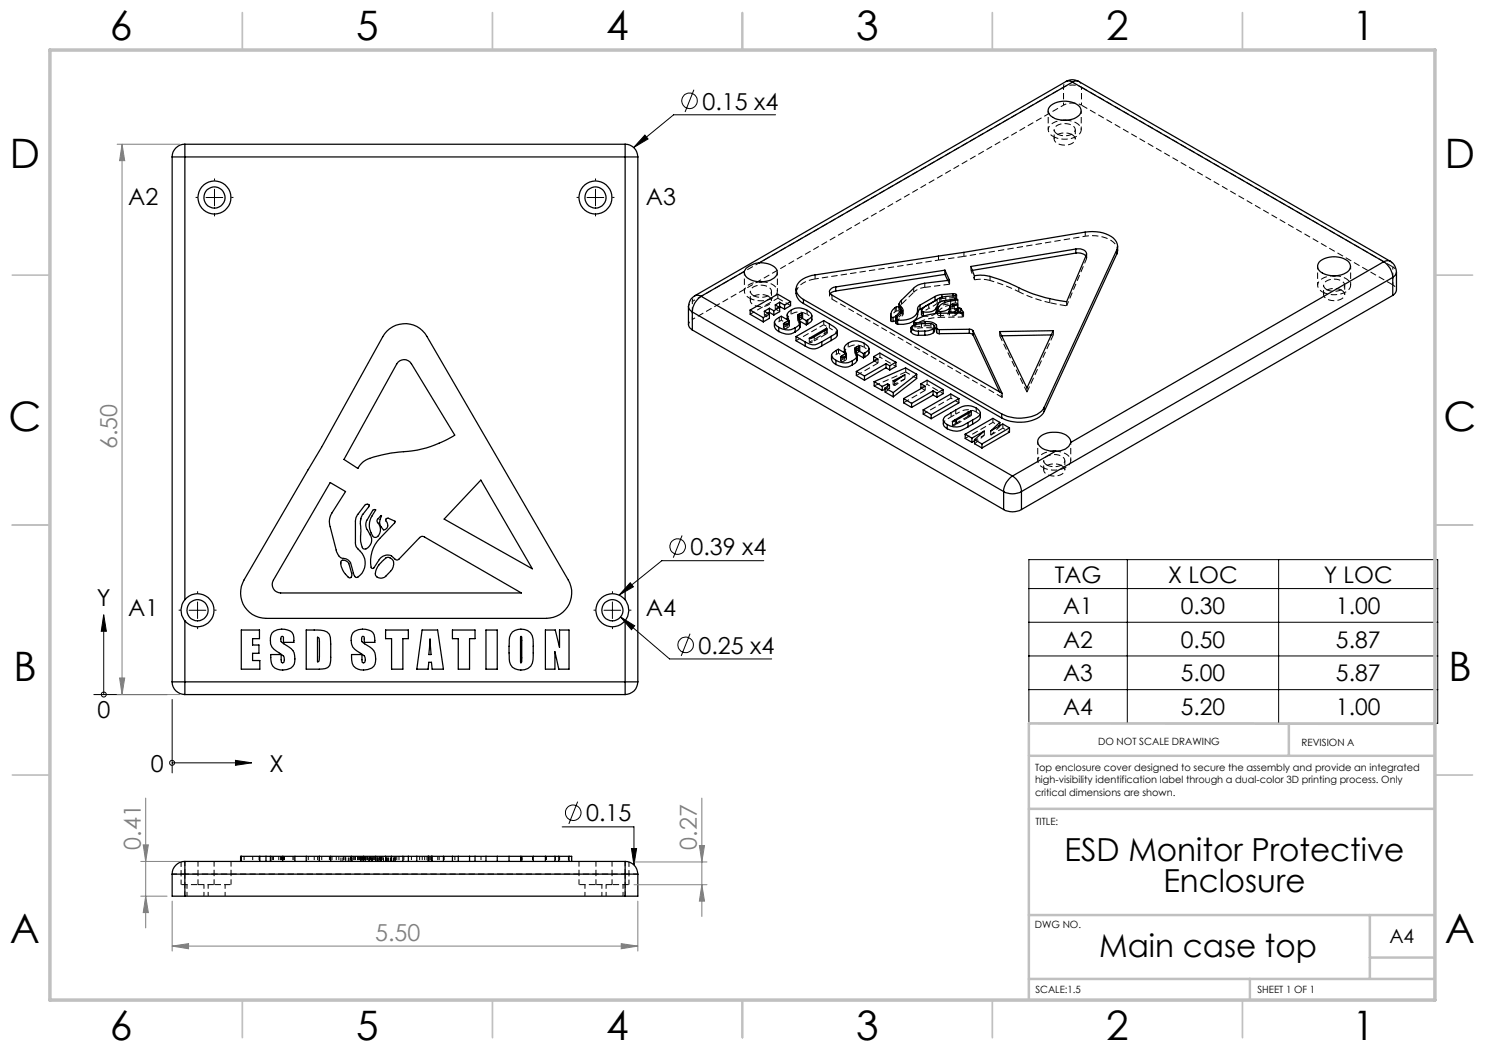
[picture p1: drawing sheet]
<svg xmlns="http://www.w3.org/2000/svg" width="297mm" height="210mm" viewBox="0 0 297 210" stroke-linecap="round" stroke-linejoin="round" font-family="sans-serif">
<g fill="none" stroke="#000" stroke-width=".2" stroke-dasharray="1.3 .6" stroke-dashoffset=".5" stroke-linecap="butt">
<path d="M187.7 52l-24.7 3.8M190.6 59.5l-2.2 .2M223.5 50.1a2.94 2.94 0 0 0-2.3-2.5l-2-.4h-2.1M155.1 61.8l.9 .5M161.9 68.5h.2l.7-.3M165.3 66.5l-3.4 2M165.9 65.6l.4 .3a1.63 1.63 0 0 1 1.1 1.1M177 78.4l.9-.6M179.8 62.2a.58 .58 0 0 1 .4 .8M188.1 63.1a.47 .47 0 0 1-.6-.5M188.2 60.3l1-.2M191.1 60.6l-2.1 .3"/>
<path d="M191.5 61.7h-.9M188.7 84.8a1.59 1.59 0 0 1 1.1-1.2l.4-.2M190.2 83.4l1-.6M196.9 87l-2 1.1M48.8 171.2v1.1M50.5 171.2v1.1M51.8 171.2v1.1M51.9 171.2v1.1M54.5 171.2v1.1M54.7 171.2v1.1M55.8 171.2v1.1M56.2 171.2v1.1"/>
<path d="M56.3 171.2v1.1M56.4 171.2v1.1M56.5 171.2v1.1M56.7 171.2v1.1M56.8 171.2v1.1M56.9 171.2v1.1M58.6 171.2v1.1M58.8 171.2v1.1M61.7 171.2v1.1M62.8 171.2v1.1M63.5 171.2v1.1M63.9 171.2v1.1"/>
<path d="M63.9 172.3v-1.1M64.3 171.2v1.1M65.9 171.2v1.1M66 171.2v1.1M66.4 171.2v1.1M67.3 171.2v1.1M67.8 171.2v1.1M68.2 172.3v-1.1M68.6 172.3v-1.1M68.7 171.2v1.1M68.8 171.2v1.1M69.1 171.2v1.1"/>
<path d="M69.1 172.3v-1.1M69.7 172.3v-1.1M69.8 172.3v-1.1M70.1 171.2v1.1M70.3 172.3v-1.1M70.4 172.3v-1.1M70.7 171.2v1.1M70.9 171.2v1.1M71.1 171.2v1.1M71.6 171.2v1.1M71.9 171.2v1.1M72.1 171.2v1.1"/>
<path d="M72.1 172.3v-1.1M72.2 172.3v-1.1M72.3 171.2v1.1M72.4 171.2v1.1M72.5 171.2v1.1M72.6 171.2v1.1M72.6 172.3v-1.1M72.7 171.2v1.1M72.9 171.2v1.1M73.1 171.2v1.1M73.1 172.3v-1.1M73.2 171.2v1.1"/>
<path d="M73.4 171.2v1.1M73.5 171.2v1.1M73.8 172.3v-1.1M73.9 172.3v-1.1M73.9 171.2v1.1M74.1 171.2v1.1M74.2 171.2v1.1M74.3 172.3v-1.1M74.4 172.3v-1.1M74.5 172.3v-1.1M74.6 171.2v1.1M74.8 171.2v1.1"/>
<path d="M75 171.2v1.1M75.1 171.2v1.1M75.1 172.3v-1.1M75.2 172.3v-1.1M75.4 171.2v1.1M75.4 172.3v-1.1M75.6 172.3v-1.1M75.8 172.3v-1.1M75.9 171.2v1.1M76 171.2v1.1M76.1 171.2v1.1M76.1 172.3v-1.1"/>
<path d="M76.2 172.3v-1.1M76.3 171.2v1.1M76.3 172.3v-1.1M76.6 171.2v1.1M76.7 172.3v-1.1M77.2 171.2v1.1M77.2 172.3v-1.1M77.6 172.3v-1.1M77.7 172.3v-1.1M78.1 172.3v-1.1M78.3 171.2v1.1M78.7 172.3v-1.1"/>
<path d="M78.8 172.3v-1.1M79 171.2v1.1M79 172.3v-1.1M79.4 171.2v1.1M79.8 171.2v1.1M80.8 171.2v1.1M82.3 171.2v1.1M83.9 171.2v1.1M84.4 171.2v1.1M84.9 171.2v1.1M85.4 171.2v1.1M85.8 171.2v1.1"/>
<path d="M86 171.2v1.1M86.2 171.2v1.1M87.6 171.2v1.1M87.8 171.2v1.1M88.8 171.2v1.1M91 171.2v1.1M96.2 171.2v1.1M104.1 171.2v1.1M104.2 171.2v1.1M104.3 171.2v1.1M104.4 171.2v1.1M104.4 172.3v-1.1"/>
<path d="M106.5 171.2v1.1M109.3 171.2v1.1M111.1 171.2v1.1M111.9 171.2v1.1M113.7 171.2v1.1"/>
</g>
<g fill="none" stroke="#000" stroke-width=".2" stroke-dasharray="1.3 .6" stroke-linecap="butt">
<path d="M163 55.8a4.4 4.4 0 0 0-3.7 2.3l-.1 .5M166.4 59.8l34 19.7M185 57.5l4.9-.7M188.4 59.4v.3M190.6 59.2v.3M191 60l.3-.1M191.2 59.7l-.6-.2M191.2 59.1v.6M191.3 59.9l-.1-.2M192.8 51.3l-5.1 .7M194.5 54l-.3 .1M194.9 56a6.8 6.8 0 0 1 3.1 .1"/>
<path d="M155.9 64.3l.4-.2M157 65.3l-.3 .2 .1 .2M157 64.9v.4M157.4 65.6l.5-.4M157.7 64v.5M157.8 64.6v.3M159.6 63.8v.4M159.6 63.2v.6M159.8 63.7l-.2 .1M159.8 64.1l.5-.3M159.8 63.8v.3M159.9 63.6l-.1 .1"/>
<path d="M159.9 63.2v.4M159.9 64.2l-.1-.1M160.3 63.8l.2-.2-.1-.1M160.4 63.5l-.5 .1M160.4 62.9v.6M165.3 65.9v.6M167.3 70.9l.4-.3M168.4 71.9l-.3 .2 .1 .2M168.4 71.5v.4M168.8 72.2l.5-.4M169.1 70.6v.5M169.2 71.2v.3"/>
<path d="M171 70.4l.1 .4M171 69.8v.6M171.2 70.3l-.2 .1M171.2 70.7l.5-.3M171.2 70.4v.3M171.3 70.2h-.1M171.3 69.8v.4M171.4 70.8l-.2-.1M171.7 70.4l.3-.2-.1-.1M171.9 70.1l-.6 .1M171.9 69.5v.6M177.5 77.6l-.5 .2"/>
<path d="M177.5 77.2v.4M177.9 77.8l-.4-.2M178.2 64.1v-.1M178.2 64v-.4M178.6 77l.3 .1M179 62.4l.2-.2M179.2 64.6v-.1M179.2 64.5l.3-.4M179.2 62.2h.6M179.8 61.4v.3M180.2 61.7v.4M180.2 63v-.4"/>
<path d="M180.2 62.2v-.1M180.2 62.8v-.3M182.3 66.3l.2-.3M182.8 65v.2M183.1 65.4a.23 .23 0 0 1-.2 0 .23 .23 0 0 1-.1-.3M183.1 64.9v.5M184.3 62.9l.1-.1M185 64.7v.5M186.8 65.9l.1 .3M187.4 60.7l.6-.3M187.4 62.7v.1M187.5 62.6l.2-.3"/>
<path d="M187.6 61.7l-.2 .3M188 60.4l.2-.1M188.1 63.1v-.5M189 60.5v.4M189.8 63.1l.1-.4M189.8 63.1v-.5M190.1 62l-.3 .5M190.1 62v-.4M190.6 61.7v-.5M191 63.1v-.5M191.1 60v.6M191.6 61.8l-.1-.1"/>
<path d="M191.6 60.8l-.5-.2M192.5 63.4l.2-.1M200.3 67.1h-.4M205.4 78.4l5.3-11.4M210.7 67h-.4M191.1 84.1v.6M193.6 82.7v.6M193.8 83.4l.4-.4M200 85.1v.2M72.9 171.2h-.1M119.1 176.9h.1"/>
</g>
<path d="M216.3 17.4l62.3 36M278.6 57l-62.3-36M158.2 62.9a2.86 2.86 0 0 1 3.2 0M169.6 69.5a2.86 2.86 0 0 1 3.2 0M180.3 60.9l2.4-2.4M210 60.5l3.3 .7M36.2 176.9h3.3M39.5 176.9h3.3M42.8 176.9h3.4M115.8 176.9h3.3M119.2 176.9h3.3M122.5 176.9h3.3" fill="none" stroke="#000" stroke-width=".2" stroke-dasharray="1.3 .6" stroke-dashoffset="-.1" stroke-linecap="butt"/>
<g fill="none" stroke="#000" stroke-width=".2" stroke-dasharray="1.3 .6" stroke-dashoffset=".3" stroke-linecap="butt">
<path d="M182.7 58.5a3.6 3.6 0 0 1 2.3-1M217.3 51.8l-.1-.6M150 62.8l5.6-3.2M156.8 65.7l.6-.1M157.7 64.5l-.2-.6M159.2 68.1l5.5-3.2M168.2 72.3l.6-.1M169.1 71.1l-.2-.6M181 75.8l-2.4 1.2M181.1 74.4l2.2 1.3M190.6 61.7l-.4 .1-.1 .2M191.5 62.6l-.5 .5"/>
<path d="M213.3 61.2l4-9.4M184.7 82.8l5.5-3.2M193.1 87.7l5.5-3.2M194.2 83l-.6 .3M194.9 88.7l2-1.7M200 85.3l-1.9 1.7M34.4 174.8h2.6M36.2 172.4v4.5M37 172.3v2.5M37 179.2v-4.4M125 174.8h2.6M125 174.8v4.4"/>
<path d="M125 172.3v2.5M125.8 176.9v-4.5"/>
</g>
<g fill="none" stroke="#000" stroke-width=".2" stroke-dasharray="1.3 .6" stroke-dashoffset=".4" stroke-linecap="butt">
<path d="M155.6 58.8v.8M163 55v.8M165.9 58.3v.8M166.4 59v.8M182.7 57.6v.9M185 56.6v.9M187.4 59.9v.8M187.7 51.2v.8M189.9 56.8l-.3-.7M189.9 56v.8M191 60v-.8M191.3 59.9v-.9"/>
<path d="M192.8 50.4v.9M194.2 53.3v.8M194.9 55.1v.9M198 56.1l3 1 2.8 1.2M198 55.3v.8M203.8 57.5v.8M210 59.7v.8M217.1 46.4v.8M217.3 50.9v.9M217.3 51.5v-.8M152.9 62.2v.9M153.6 62.6l-.7 .5"/>
<path d="M155.1 61v.8M155.8 61.4l-.7 .4M155.9 63.5v.8M156.3 63.2v.9M156.7 64.7v.9M156.8 64.8v.9M157.4 64.8v.8M157.8 64.9l-.8 .4M157.9 65.2l-.2-.7M157.9 64.4v.8M158.2 62v.9M159.6 63.1v.8"/>
<path d="M159.6 63.4v.8M160.3 63v.8M160.5 63.6v-.8M161.4 62v.9M161.9 67.6v.9M162.8 68.2l2.2-1.2M162.8 67.4v.8M164.7 64.1v.8M165 67l.4-.3-.1-.2M165 66.1v.9M165.4 66.6v-.8M165.9 64.8v.8"/>
<path d="M167.3 70.1v.8M167.7 69.8v.8M168.1 71.3v.9M168.2 71.4v.9M168.8 71.4v.8M169.2 71.5l-.8 .4M169.3 71.8l-.2-.7M169.3 71v.8M169.6 68.6v.9M171 69.7v.8M171.1 70v.8M171.7 69.6v.8"/>
<path d="M172 70.2v-.8M172.8 68.6v.9M175.6 72.6l-.7-.4M175.6 71.8v.8M176 70.6v.8M177.9 77v.8M178.2 64v-.8M178.2 63.6v-.8M178.6 76.1v.9M178.9 76.3v.8M178.9 77.1l2.1-1.3M179 62.4v-.9"/>
<path d="M179.2 63.7v.8M179.2 62.2v-.8M179.5 63.3v.8M179.8 62.2v-.8M179.9 61.5l.4-.6M179.9 60.7v.8M180.2 62.1l-.3-.2v-.4M180.3 60v.9M180.6 63v-.3l-.2-.3M180.6 62.2v.8M180.6 62.8v-.8M181 75v.8"/>
<path d="M181.1 73.6v.8M182.5 66v-.8M182.8 64.3v.8M184.3 65.6v-.9M184.4 61.9v.9M185 78.1l-.7-.5M185 77.2v.9M185.4 76v.9M185.8 60.9v.8M186.2 65.6l.4 .1 .2 .2M186.2 65.6v-.9M186.8 65.9v-.8"/>
<path d="M187.1 62.7l-1.2 .5h-1.1M187.5 62.6v-.8M187.7 62.3v-.8M188 60.4v-.8M188.1 63.5l4.4-.1M188.1 62.6v.9M188.2 60.3v-.8M189.2 60.1v-.8M189.9 62.7v-.8M189.9 61.8v.9M190.1 61v-.8M190.2 78.8v.8"/>
<path d="M190.9 61.9l.7-.1M190.9 61.1v.8M191.5 61.7v-.7M191.6 60.9v.9M191.6 61.8v-.9M191.6 60.8v-.8M192.5 62.6v.8M192.7 63.3l-.5-.7M192.7 63.3v-.8M199.9 66.3v.8M200.4 78.7v.8M205.4 77.6v.8"/>
<path d="M210.7 66.1v.9M213.3 60.3v.9M190.2 82.5v.9M190.5 84.3v.8M190.5 85.1l.8-.3M191.1 84.7l-.6 .4M191.2 82.8a3.6 3.6 0 0 1 4-.4M191.2 82v.8M191.3 84v.8M193.8 82.5v.9M194.2 82.3v.7M194.3 83v-.8"/>
<path d="M195.2 81.6v.8M196.9 86.2v.8M198.1 86.2v.8M198.6 83.6v.9M200.6 84.8v.8M37 174.8h88M37.4 176.9v2.3M40.8 176.9v2.3M41.6 179.2v-2.3M45 179.2v-2.3M117 176.9v2.3M120.4 176.9v2.3"/>
<path d="M121.2 179.2v-2.3M124.6 179.2v-2.3"/>
</g>
<path d="M203.8 58.3a26.6 26.6 0 0 0 6.2 2.2M198.1 87l2.5-1.4M39.6 172.3v4.6M42.8 176.9v-4.6M46.2 176.9v-4.6M115.8 172.3v4.6M119.2 172.3v4.6M122.4 176.9v-4.6" fill="none" stroke="#000" stroke-width=".2" stroke-dasharray="1.3 .6" stroke-dashoffset=".2" stroke-linecap="butt"/>
<g fill="none" stroke="#000" stroke-width=".25">
<path d="M213.2 16.3a2.46 2.46 0 0 1 2.6 0M213.2 16.3a1.28 1.28 0 0 1 1.3 .1M213.2 16.3l-74.2 42.9M214.5 16.4l-62.6 36.2M214.5 16.4l62.3 35.9M215.8 16.3a1.27 1.27 0 0 0-1.3 .1M215.8 16.3l62.2 35.9M34.4 31.4h2.6M34.4 31.4v105M37 28.8a2.53 2.53 0 0 0-2.6 2.6M37 28.8v2.6M37 31.4v88.5"/>
<path d="M37 31.4h88M37 28.8h88M125 28.8v2.6M125 28.8a2.53 2.53 0 0 1 2.6 2.6M125 31.4h2.6M125 31.4v88.5M127.6 31.4v105M209.9 21.3a4.6 4.6 0 0 1 6 0 1.37 1.37 0 0 1-.6 2.2 4.8 4.8 0 0 1-5.4-.5 1.16 1.16 0 0 1 0-1.7zM212.7 24.1h.5M139 59.2a2.57 2.57 0 0 0-1.3 2.1M139 59.2a1.38 1.38 0 0 1 1.2 .1M140.2 59.3a3.8 3.8 0 0 0-1.7 3.1"/>
<path d="M140.2 59.3l62.3 35.9M148.9 54.3l-8.7 5M151.9 52.6a3.8 3.8 0 0 1 3.5 1.4 1.41 1.41 0 0 1-.9 1.8 4.8 4.8 0 0 1-5.3-.5l-.3-1M151.9 52.6a3.6 3.6 0 0 0-3 1.7M151.9 56.4h.5M159.2 57.8a2.63 2.63 0 0 0 1.5 2.9M160.7 59.9l39.6 22.9M160.7 59.9v.8M167.1 57.4a1.07 1.07 0 0 0-1.2 1.2l.5 .4 34 19.7-5.8-12.5M167.1 58.2l-.7 .2-.3 .3M167.1 57.4v.8M187 59.3l-3 1.7"/>
<path d="M187 59.3v.8M187.2 60l-.2 .1M188.4 58.9l-1.4 .4M188.4 58.9v.5M189 54l.9 2-5 .6a3.4 3.4 0 0 0-2.2 1.1l-2.4 2.4a.76 .76 0 0 0-.2 1.2M189 54l-21.9 3.4M189 54.9l-21.9 3.3M189 54.9l.5 1.2M189 54v.9M190.6 58.7l.6 .2M190.6 58.7l-2.2 .2M190.6 58.7v.5"/>
<path d="M191 59.8l.6 .2-1.5 .2a2.58 2.58 0 0 0-2.6 1.9l.1 .2h.5M191 59.8l-2.1 .3M191 59.8v.3M191.2 58.9l.1 .1-.2 .2-2.9 .3-3.3 1.9a.7 .7 0 0 0-.5 .8l.3 .2M191.2 58.9v.2M194.2 53.3l21-3.5a1.47 1.47 0 0 1 2.1 1.2l-4 9.4a31.9 31.9 0 0 1-11.6-3.8l-.7-.3a10.9 10.9 0 0 0-5.7-1.2l-.4 .1zM215.2 50.6l1.2 .1 .8 .5M215.2 50.6l-20.7 3.5M215.2 49.8v.8M223.3 50a2.34 2.34 0 0 0-1.6-3l-1.8-.6-2.2-.1a2137 2137 0 0 1-55.4 8.8 3.6 3.6 0 0 0-3.1 2.6 2.56 2.56 0 0 0 1.5 2.2M223.3 50.8l-14.5 31.5M223.3 50l-14.5 31.4"/>
<path d="M223.3 50v.8M223.5 49.2l-.2 1.6M263.8 52.4a4.6 4.6 0 0 1 6 0 1.54 1.54 0 0 1-1.1 2.4 4.8 4.8 0 0 1-4.9-.7 1.26 1.26 0 0 1 0-1.7zM266.6 55.2h.5M276.8 52.3a4 4 0 0 1 1.8 3.2M276.8 52.3l-62.7 36.2M278 52.2a2.57 2.57 0 0 1 1.3 2.2M278 52.2a1.38 1.38 0 0 0-1.2 .1M278.6 55.5l-74.3 42.8M278.6 59.1l-74.3 42.8M278.6 55.5v3.6M279.3 54.4v3.6a1.45 1.45 0 0 1-.7 1.1"/>
<path d="M279.3 54.4a1.45 1.45 0 0 1-.7 1.1M77.4 66.2a5.1 5.1 0 0 1 8 1.1l28.3 48.7a5.1 5.1 0 0 1-4.4 7.7h-56.1a5.1 5.1 0 0 1-4.4-7.7l15.5-26.5 12.3-22.2zM79.6 72.5a1.7 1.7 0 0 1 2.7 .2l8.6 14.3a23.2 23.2 0 0 1-11.9 3.5 14.2 14.2 0 0 0-6.5 2l-.9 1.2-2.8-1.8zM137.7 61.3v3.6a1.39 1.39 0 0 0 .8 1.1M137.7 61.3a1.39 1.39 0 0 0 .8 1.1M138.5 62.4l62.2 35.9M138.5 66l62.2 35.9M138.5 62.4v3.6M150 62v.9l2.6 1.5M150 62l2.6 1.5M152.6 63.5v.9M153.9 62.8v.9l-1.3 .7"/>
<path d="M153.9 62.5l-.3 .1M153.9 62.5l.9 .5M153.9 62.8l-1.3 .7M153.9 61.7v.8M153.9 61.7l.9 .5M153.9 61.7l-1 .6 1 .5M154.8 62.2v.8M154.9 64.4v.9M154.9 65.3a1.43 1.43 0 0 0 .9 1M155.8 66.3a2.92 2.92 0 0 0 3.2 .1M155.8 65.5a3 3 0 0 0 3.2 .1M155.8 65.5v.8"/>
<path d="M155.9 61.5v.8l-1.1 .7M155.9 61.3l-.1 .1M155.9 61.3l1 .5M155.9 60.5l1 .5M155.9 60.5l-.9 .5 .9 .5M155.9 61.5l-1.1 .7M155.9 60.5v.8M156.9 61v.8M157 64.5v.4M157.4 62.9v1.1M157.7 63.7a.74 .74 0 0 1 0 1 .74 .74 0 0 1-1 .2v-.1l.3-.3M157.7 63.7a1.1 1.1 0 0 1 .5-1.7 2.99 2.99 0 0 1 4.2 1.1l-.2 .4-.7 .5"/>
<path d="M157.7 63.7v.4M157.7 64.1l-1.5-.9-.4 .3a.98 .98 0 0 0-.7 1.5l.7 .5M157.7 64.1l-.7 .4M157.7 64.1v.5M158.1 60.3v.8l-1.2 .7M158.1 60.3l-2.6-1.5-5.5 3.2M158.1 60.3l-1.2 .7M159 65.6v.8M159.2 67.3v.8l1.8 1.1M159.2 67.3l1.8 1.1M159.6 63l.3 1.7M159.6 63v.3"/>
<path d="M159.8 63.7h-.1M159.8 63.3l1.5 .8M159.8 63.3v.5M159.9 62.8l-.3 .2M159.9 62.8v.4M159.9 64.2l1.4 .8M159.9 65.5l-.1 .3-.8 .6M159.9 64.7l-.3 .5-.6 .4M159.9 64.7v.8M160 64.5l-.1 1M160.4 62.7l.1 .2-.7 .4M160.4 62.7l-.5 .1"/>
<path d="M160.4 62.7v.2M160.7 60.7l39.6 22.9M161 68.4v.8M161.3 64.1v.9M161.5 64.8l-.2 .2M161.5 64l-.2 .1M161.5 64v.8M161.9 67.7l3.5-2-.1 .2-2.5 1.5-.6 .3zM162.4 63.2v.8l-.2 .3-.7 .5M164.4 69.2a2.58 2.58 0 0 1-3.4 0M164.4 68.4l-.5 .2a2.45 2.45 0 0 1-2.9-.2M164.4 68.4v.8"/>
<path d="M165.3 65.6v.3M166.2 67.3l.9-.6 .3-.4a1.59 1.59 0 0 0-1.1-1.3l-1.6-.9-5.5 3.2M166.2 68.1l-1.8 1.1M166.2 67.3l-1.8 1.1M166.2 67.3v.8M166.3 71v.9M166.3 71.9a1.43 1.43 0 0 0 .9 1M167.2 72.9a2.92 2.92 0 0 0 3.3 .1M167.2 72.1a3 3 0 0 0 3.3 .1M167.2 72.1v.8M167.5 66.2l-.1 1-.3 .3-.9 .6M168.4 71.1v.4"/>
<path d="M168.9 69.5v1M169.1 70.3a.74 .74 0 0 1 0 1 .74 .74 0 0 1-.9 .2l-.1-.1 .3-.3M169.1 70.3a1.1 1.1 0 0 1 .5-1.7 2.99 2.99 0 0 1 4.2 1.1l-.1 .4-.7 .5M169.1 70.3v.4M169.2 70.7l-1.5-.9-.4 .3a.98 .98 0 0 0-.8 1.5l.7 .5M169.2 70.7l-.8 .4M169.2 70.7v.5M170.5 72.2v.8M171 69.6l.3 1.1a1.11 1.11 0 0 1-.8 1.5M171 69.6v.3M171.2 70.3h.1M171.2 69.9l1.5 .8"/>
<path d="M171.2 69.9v.5M171.3 74.3v.8l1.6 1M171.3 74.3l1.6 .9M171.3 69.4l-.3 .2M171.3 69.4v.4M171.3 70.8l1.4 .8M171.4 71.1v1l-.2 .3-.7 .6M171.8 69.3l.1 .2-.7 .4M171.8 69.3l-.5 .1M171.8 69.3v.2M172.7 70.7v.9M172.9 75.2v.9"/>
<path d="M173 71.4l-.3 .2M173 70.6l-.3 .1M173 70.6v.8M173.8 69.8v.8l-.1 .3-.7 .5M174.7 71.3v.8l.2 .1M174.7 71.3l1.3-.7 3.2 1.9M174.7 71.3l.9 .5-4.3 2.5M174.8 76.3v.9l1.7 .9M174.8 76.3l1.7 1M176.5 77.3v.8M177 77.8l-.5 .3M177 77.6v.8l1.6 1"/>
<path d="M177 77.6l1.6 .9M177.2 73.5l-4.3 2.6M177.2 73.5l.7 .5M177.2 72.7l.7 .5M177.2 72.7l-4.3 2.5M177.2 72.7v.8M177.5 76.8l.4 .2-.9 .6M177.5 76.8l-1 .5M177.5 76.8v.4M177.9 73.2v.8M178.2 63.3v.9l.4 .1M178.6 76.2l2.4-1.2-2.1 1.3z"/>
<path d="M178.6 63.5v.8M178.6 78.5v.9M179.1 64.1l-.5 .2M179.1 63.2l-.5 .3M179.1 64.1h.1M179.1 63.2v.9M179.2 63.8v.8l.3 .2M179.2 72.5v.8l-1.3 .7M179.2 72.5l-1.3 .7M179.5 64v.8M179.8 60.8v.6M180.1 61.3a.79 .79 0 0 1 .5 .9l-1.1 1.1a.38 .38 0 0 0-.3 .4 .38 .38 0 0 0 .3 .3"/>
<path d="M180.1 61.3v.4M180.2 62.2a.76 .76 0 0 0-.6-.9 .76 .76 0 0 0-.9 .5 1.74 1.74 0 0 0-.5 1.5l.4 .2M180.2 62.2l-1.1 1M180.2 62.2v.4M180.2 62.2l.2 .2M180.2 62v.5M180.7 79.7v.9l1.6 .9M180.7 79.7l1.6 1M182.2 66.3v.1M182.2 66.4a1.58 1.58 0 0 0 1.5 .7M182.2 65.5v.9M182.7 64.4v.7"/>
<path d="M183.1 64.6v.3M183.3 74.9v.8l-4.7 3.7M183.3 74.9l-4.7 3.6M183.3 74.9l-2.2-1.3-6.3 2.7M183.5 62.1a2.65 2.65 0 0 1-2.8 1.9h-1.2M183.7 67.1h1.3M183.7 66.2v.9M184 61l-.5 .6a3.4 3.4 0 0 1-.2 2 3.9 3.9 0 0 1-3.8 1.2M184 61.9l-.4 .4-.1 .2M184 61v.9M184.2 76.8l.1 .9M184.2 76.8l.8 .4-4.3 2.5"/>
<path d="M184.2 76.8l1.2-.7 3.2 1.8M184.3 62.1v.8l.4 .3M184.7 63.2h.1M184.7 62.4v.8M185 66.2h-1.3M185 66.2v.9M185 64.3a2.59 2.59 0 0 1 2.3 .7M185 64.3l-1.9 .3M185 64.3v.4M186.6 79l-4.3 2.5M186.6 79l.8 .4M186.6 78.2l.8 .4"/>
<path d="M186.6 78.2l-4.3 2.5M186.6 78.2v.8M186.7 66.5a2.71 2.71 0 0 1-1.7 .6M186.7 65.7a.65 .65 0 0 0 0-.8 .65 .65 0 0 0-.8-.2 5 5 0 0 0-3.7 .7 1.15 1.15 0 0 0 1.5 .8M186.7 65.7l-1 .4-.7 .1M186.7 65.7v.8M186.9 65.4v.8l-.2 .3M186.9 65.5l.4 .4v.5M187 60.1l-3 1.8M187.3 61.6a2.31 2.31 0 0 1-2.6 .8M187.3 62.4l-.3 .3M187.3 61.6v.8"/>
<path d="M187.3 65l.1 .8 .5 .1M187.3 65v1.4M187.3 66.4l.2 .3h.4M187.4 78.6v.8M187.4 61.9v.8M187.4 62l-.1 .4M187.5 60.9l-.2 .7M187.5 60.9v.8M187.9 65.9v.8M188.1 62.6a7.6 7.6 0 0 0-5.4 1.8l.4 .2M188.1 62.3v.3M188.6 77.9v.8l-1.2 .7"/>
<path d="M188.6 77.9l-1.2 .7M188.9 60.1a1.78 1.78 0 0 0-1.4 .8M188.9 60.1v.4M189.8 62.3l.5 .1 .7-.1M189.8 62.5l-.1 .1M189.8 62.3v.3M189.9 61.9l-.1 .4M189.9 61.8v.1M190 61.2a1.84 1.84 0 0 1-1.9 1.1M190 61.2v.4M190.6 60.9l-.4 .1-.2 .2M190.6 60.9v.3"/>
<path d="M191 62.3v.3M191.5 61.8l-.5 .5M191.5 60.9l.1 .1a2.45 2.45 0 0 0-1.7 .8M191.5 60.9h-.9M191.5 60.9v.1M191.5 61.8v.8M191.7 61.6l.5 .1M191.7 61.6l-.2 .2M191.7 62.4l-.2 .2M191.7 62.4l.5 .1M191.7 61.6v.8M191.8 79.7v.9l-5.6 3.1"/>
<path d="M191.8 79.7l-5.6 3.2M191.8 79.7l-1.7-.9-5.5 3.2M192.2 61.7l.5 .8-4.6 .1M192.2 62.5v.1M192.2 61.7v.8M193.9 65.9h.4l.3 .3M193.9 66.7l.6 .1 .1 .2M193.9 65.9h-6M193.9 66.7h-6M193.9 65.9v.8M194.6 67l5.3 11.4M194.6 66.2v.8"/>
<path d="M199.9 66.3l10.7-.2-5.2 11.5zM210.3 67l-10 .2M66 96.5l3.1 1.8-2.7 4.3a3.2 3.2 0 0 0-.4 2.8l1.2 4.6a2.01 2.01 0 0 0 2.1 1.8l.8 .7 .8 2.7a.47 .47 0 0 0 .7 .2 3.5 3.5 0 0 0-.1-5.8l-.3-.4-.1-.4v-4.7l.3-1.1 1.5-1.9a.45 .45 0 0 1 .5-.3 .45 .45 0 0 1 .4 .5l-1.4 1.9a4.3 4.3 0 0 0-.2 2.8l-.1 2.4a1.54 1.54 0 0 0 .7 1.4 1.84 1.84 0 0 0 1.2-2.8l-.6-1.1a1.87 1.87 0 0 1 0-1.9l1.2-2h.5a4.8 4.8 0 0 0-1.2 3.4l.6 1.7a.68 .68 0 0 0 .7 .4 .68 .68 0 0 0 .6-.5 2.35 2.35 0 0 0-.4-2.7l.1-.4 .8-.8a2.3 2.3 0 0 0 0 2.3l.4 .6a1.09 1.09 0 0 0 .8-.8 1.09 1.09 0 0 0-.3-1.1l.1-.4 .3-.1 1.4 .7v.3l-3 3.1a6.5 6.5 0 0 0-1.7 5.9l.3 .1 .2-.1 1-1.7a1.91 1.91 0 0 1 3.2 0l.3 .1 .5-.1 4.1-4.4a.73 .73 0 0 1 1-.1l19.4 11.2h-48.2a1.71 1.71 0 0 1-1.4-2.6zM96.2 96l10.3 17.8-17.7-10zM182.3 80.7v.8M184.6 82v.8l1.6 .9M184.6 82l1.6 .9M186.2 82.9v.8M188.7 84a1.52 1.52 0 0 0 .7 1.8M189.4 84.9v.9M191.1 83.9v.2M193 86.8v.9l1.4 .8"/>
<path d="M193 86.8l1.4 .8M193.6 85.4l-.5 .2a3.3 3.3 0 0 1-3.7 .2M193.6 84.5a3.6 3.6 0 0 1-4.2 .4M193.6 82.4l-2.5 1.5M193.6 82.4v.3M193.6 84.5v.9M194.2 82.2l-.4 .4-2.9 1.6-.4 .1 .6-.4M194.2 82.2l-.6 .2M194.2 82.2v.1M194.4 87.6l2.4-1.4-1.9 1.7M194.4 87.6v.9M194.5 84a2.51 2.51 0 0 0 1.6-1.4 2.61 2.61 0 0 0-3.1-1.4l-1 .3-2.2 1.3a1.25 1.25 0 0 0-1 1.5l.6 .6"/>
<path d="M194.5 84.8l-.9 .6M194.5 84l-.9 .5M194.5 84v.8M194.9 88.2l-.5 .3M194.9 87.9v.9l1.5 .8M194.9 87.9l1.5 .9M196.1 82.6a1.56 1.56 0 0 1-1 1.9l-.6 .3M196.4 88.8v.8M200 84.5l-1.4-.8-5.6 3.1M200 84.5l-1.9 1.7 2.5-1.4 1.3 .8M200 84.5v.7M200.3 82.8v.8"/>
<path d="M200.7 98.3a3.7 3.7 0 0 0 3.6 0M200.7 98.3v3.6M201.9 85.6v.8l-5.5 3.2M201.9 85.6l-5.5 3.2M202.5 95.2a4 4 0 0 1 1.8 3.1M202.5 95.2a3.8 3.8 0 0 0-1.8 3.1M204.3 98.3v3.6M208.8 82.3a5 5 0 0 1-4.6 2.1l-2.1-.1-1.8-.7M208.8 81.4a4.6 4.6 0 0 1-3.9 2.2h-2.1l-1.3-.3-1.2-.5M208.8 81.4v.9M210.6 90.2h.5M211.1 90.2l-8.6 5"/>
<path d="M214.1 88.5a2.77 2.77 0 0 1-3 1.7M214.1 88.5a2.4 2.4 0 0 0-2.4-2 4.1 4.1 0 0 0-4.1 1.3 1.85 1.85 0 0 0 1.8 2.3l1.7 .1M37 119.9a3.3 3.3 0 0 1 4.8-.2 3.3 3.3 0 0 1 0 4.7 3.3 3.3 0 0 1-4.8-.2M37 119.9a3.3 3.3 0 0 0 0 4.3M68.3 112.2a1.1 1.1 0 0 1 1.5 .5l.5 2a.5 .5 0 0 1 0 .7 .5 .5 0 0 1-.7 0 3.8 3.8 0 0 1-1.4-3zM76.4 112.2a1.59 1.59 0 0 1 1.3-.7 1.36 1.36 0 0 1 .8 2.1l-1.3 1.6a1.21 1.21 0 0 1-1.2 .5 1.21 1.21 0 0 1-.9-.9l.1-.8 .3-.7zM125 119.9a3.3 3.3 0 0 0-4.8-.3 3.3 3.3 0 0 0 0 4.9 3.3 3.3 0 0 0 4.8-.3M125 119.9a3.4 3.4 0 0 1 0 4.3M200.7 101.9a3.7 3.7 0 0 0 3.6 0M34.4 136.4h2.6M34.4 136.4a2.53 2.53 0 0 0 2.6 2.5M37 136.4v2.5"/>
<path d="M37 124.2v12.2M37 136.4h88M37 138.9h88M48.3 126h3.6v1.7h-1.4v1.3h1.3v1.7h-1.3v1.4h1.5v1.7h-3.7zM54.4 126.6a3.2 3.2 0 0 1 4-.1 2.97 2.97 0 0 1 .4 2h-2.1v-1l-.3-.2a.82 .82 0 0 0-.3 .8 .82 .82 0 0 0 .7 .7 3.3 3.3 0 0 1 2.1 2.2 2.54 2.54 0 0 1-.7 2.6 3 3 0 0 1-3.7-.4 4.2 4.2 0 0 1-.3-2.3h2l.1 1.5 .4 .1a1.19 1.19 0 0 0-.5-1.7l-.5-.3a2.68 2.68 0 0 1-1.3-3.9zM61.2 126h1.6a5.4 5.4 0 0 1 2.6 .4l.5 .5a17.6 17.6 0 0 1 .2 5.7 1.41 1.41 0 0 1-1.6 1.2h-3.3zM63.5 127.5l.3 .2 .1 .6v3l-.2 1.1h-.2zM70.6 126.6a3.2 3.2 0 0 1 3.9-.1 3.3 3.3 0 0 1 .5 2h-2.2v-1l-.2-.2a.82 .82 0 0 0-.4 .8 .82 .82 0 0 0 .7 .7 3 3 0 0 1 2.2 3.5 1.67 1.67 0 0 1-1.5 1.6 2.45 2.45 0 0 1-3.2-1.2l-.1-1.8h2.1v1.5l.4 .1 .3-.5a1.42 1.42 0 0 0-1.2-1.5 2.74 2.74 0 0 1-1.3-3.9zM77.1 126h4.6v1.7h-1.1v6.1h-2.3v-6.1h-1.2zM84.4 126h3.1l1.2 7.8h-2.3l-.1-1.3h-.5l-.2 1.3h-2.2zM86 127.8l.2 3.1h-.4zM90.5 126h4.5v1.7h-1.1v6.1h-2.2v-6.1h-1.2z"/>
<path d="M97.2 126h2.2v7.8h-2.2zM102.5 126.4a2.71 2.71 0 0 1 3.9 .7l.2 .7v2.8a4.3 4.3 0 0 1-.4 2.6 2.68 2.68 0 0 1-4.1-.2l-.3-1.2v-3.2a2.81 2.81 0 0 1 .7-2.2zM104.2 127.3l.2 .1v5l-.2 .2-.1-5.1zM109.1 126h2l.8 3.5v-3.5h1.9v7.8h-2l-.8-3.5v3.5h-1.9zM125 136.4h2.6M125 136.4v2.5M125 124.2v12.2M127.6 136.4a2.53 2.53 0 0 1-2.6 2.5M34.4 174.8h2.6M34.4 174.8v4.4h2.6M37 172.3a2.53 2.53 0 0 0-2.6 2.5M37 172.3v2.5"/>
<path d="M37 179.2h88M37 174.8v4.4M37 174.8h88M37 172.3h88M48.3 171.3h-.2v1M48.3 171.3h3.7M48.3 171.3v1M52 171.3h1.2M52 171.3v1M53.2 171.3h.8M53.2 171.3v1M54.1 171.3v1"/>
<path d="M56.6 171.3h2.4M56.6 171.3h-2.4v1M56.6 171.3v1M59 171.3v1M59 171.3h4.9M61.2 171.3v1M63.9 171.3h2.2v1M63.9 171.3v1M66.2 171.3h4M70.2 171.3v1M72.7 171.3h-2.4v1M72.7 171.3h2.4v1"/>
<path d="M72.7 171.3v1M75.2 171.3h26.6M77.1 171.3v1M78.3 171.3v1M80.6 171.3v1M81.7 171.3v1M83.4 171.3v1M85.6 171.3v1M85.8 171.3v1M86.3 171.3v1M86.4 171.3v1M88.7 171.3v1"/>
<path d="M90.5 171.3v1M91.7 171.3v1M93.9 171.3v1M95 171.3v1M97.2 171.3v1M99.4 171.3v1M101.8 171.3h2.4M101.8 171.3v1M104.2 171.3h2.4v1M104.2 171.3v1M106.7 171.3h7.1M109.1 171.3v1"/>
<path d="M111 171.3v1M111.8 171.3v1M113.8 171.3h.5v1M113.8 171.3v1M125 174.8h2.6M125 172.3v2.5M125 172.3a2.53 2.53 0 0 1 2.6 2.5M125 174.8v4.4M127.6 174.8v4.4h-2.6"/>
<circle cx="42.9" cy="39.5" r="2.11"/>
<circle cx="42.9" cy="39.5" r="3.3"/>
<circle cx="119.1" cy="39.5" r="2.11"/>
<circle cx="119.1" cy="39.5" r="3.3"/>
<circle cx="39.5" cy="122.1" r="2.11"/>
<circle cx="122.5" cy="122.1" r="2.11"/>
</g>
<g fill="none" stroke="#000" stroke-width=".2" stroke-dasharray="1.3 .6" stroke-dashoffset=".7" stroke-linecap="butt">
<path d="M212.7 17.4a4 4 0 0 1 3.6 0M212.7 17.4v3.6M212.7 17.4a1.27 1.27 0 0 1 .5-1.1M215.8 16.3a1.27 1.27 0 0 1 .5 1.1M212.7 24a3.5 3.5 0 0 0-2.9 1.4 1.44 1.44 0 0 0 .8 1.9M212.7 21a4 4 0 0 1 3.6 0M216.3 21v-3.6M151.9 56.4a3.5 3.5 0 0 0-2.9 1.4 1.44 1.44 0 0 0 .8 1.8M166.1 58.7a.69 .69 0 0 0 .3 1.1M217.1 47.2l-24.3 4.1M266.6 55.1a3.5 3.5 0 0 0-3 1.5 1.44 1.44 0 0 0 .9 1.8M278 52.2a1.27 1.27 0 0 1 .6 1.2"/>
<path d="M278.6 53.4v3.6M278.6 57a1.27 1.27 0 0 1 .7 1M278.6 53.4a1.27 1.27 0 0 1 .7 1M137.7 64.9a1.27 1.27 0 0 1 .8-1M137.7 61.3a1.27 1.27 0 0 1 .8-1M138.5 63.9v-3.6M138.5 60.3a1.27 1.27 0 0 1 .5-1.2M154.9 65.2a1.31 1.31 0 0 1 1-.9M166.4 71.8a1.31 1.31 0 0 1 .9-.9M174.8 72.1l1.2-.7M176 71.4l3.2 1.9M179.5 64.1l1.1-1.1"/>
<path d="M180.2 63l-1 1M182.8 65.1a8.7 8.7 0 0 1 5.3-1.6M184.2 77.6l1.2-.7M185.4 76.9l3.2 1.8M190.1 61l1.5-.2M195.2 82.4l.8 .7 .1 .3M210.6 90.2a3.5 3.5 0 0 0-2.9 1.4 1.44 1.44 0 0 0 .8 1.9"/>
</g>
<path d="M161.4 62.9a1.59 1.59 0 0 1 1 1.1M172.8 69.5a1.59 1.59 0 0 1 1 1.1M178.2 63.6a1.69 1.69 0 0 1 .8-1.2M189 60.9a1.77 1.77 0 0 0-1.4 .8M198.6 84.5l1.4 .8M200.6 85.6l1.3 .8" fill="none" stroke="#000" stroke-width=".2" stroke-dasharray="1.3 .6" stroke-dashoffset=".8" stroke-linecap="butt"/>
<g fill="none" stroke="#000" stroke-width=".2" stroke-dasharray="1.3 .6" stroke-dashoffset=".9" stroke-linecap="butt">
<path d="M210.8 25.9v1.9M215.1 27.8v-1.9M150.1 58.3v1.8M264.7 57v1.9M268.9 58.9v-1.9M154.3 60.1v-1.8M156.3 64.1l1.5 .8M167.7 70.6l1.5 .9M182.5 66l1.8-.4M184.3 65.6h1.9M184.4 62.8l.6-.6 .8-.5M189.2 60.1l1.8-.1"/>
<path d="M189.7 62.6l-.5 .3-1.1 .2M190.2 79.6l1.6 .9M208.7 92.1v1.9M213 94v-1.9"/>
</g>
<g fill="none" stroke="#000" stroke-width=".2" stroke-dasharray="1.3 .6" stroke-dashoffset=".1" stroke-linecap="butt">
<path d="M210.6 27.3a4.8 4.8 0 0 0 5.3-.6 1.52 1.52 0 0 0-1.1-2.3l-1.6-.4M211.4 26.8a.96 .96 0 0 1-.6-1 .96 .96 0 0 1 .9-.9 2.84 2.84 0 0 1 3.3 .7 1.12 1.12 0 0 1-1 1.4l-1.3 .1-1.3-.3M214.4 26.9a2.77 2.77 0 0 0-3.5 .7 1.2 1.2 0 0 0 1.1 1.3 2.76 2.76 0 0 0 3-.7 .89 .89 0 0 0-.6-1.3M149.8 59.6a4.8 4.8 0 0 0 5.4-.5 1.52 1.52 0 0 0-1.1-2.4l-1.7-.3M150.7 59.1a.96 .96 0 0 1-.6-1 .96 .96 0 0 1 .8-.8 2.84 2.84 0 0 1 3.3 .7 1.12 1.12 0 0 1-1 1.3l-1.3 .2-1.2-.4M153.7 59.3a2.77 2.77 0 0 0-3.6 .6 1.2 1.2 0 0 0 1.1 1.3 2.76 2.76 0 0 0 3-.7 .89 .89 0 0 0-.5-1.2M155.6 59.6l2.5 1.5M264.5 58.4a4.8 4.8 0 0 0 5.3-.6 1.52 1.52 0 0 0-1.1-2.3l-1.6-.4M265.3 57.9a.96 .96 0 0 1-.6-1 .96 .96 0 0 1 .9-.8 2.84 2.84 0 0 1 3.3 .6 1.12 1.12 0 0 1-1 1.4l-1.4 .2-1.2-.4M268.3 58a2.77 2.77 0 0 0-3.6 .7 1.2 1.2 0 0 0 1.2 1.3 2.76 2.76 0 0 0 2.9-.7 .89 .89 0 0 0-.5-1.3M171.3 75.1l4.3-2.5M174.9 77.2l6.2-2.8"/>
<path d="M187.7 62.3a3.4 3.4 0 0 1 2.4-1.3M199.9 67.1l5.5 11.3M180.7 80.5l4.3-2.4M191.3 84.8l2.5-1.4M193.6 83.3l-2.5 1.4M208.5 93.5a4.8 4.8 0 0 0 5.3-.6 1.52 1.52 0 0 0-1.1-2.3l-1.6-.4M209.4 93a.96 .96 0 0 1-.7-1 .96 .96 0 0 1 .9-.9 2.84 2.84 0 0 1 3.3 .7 1.12 1.12 0 0 1-1 1.4l-1.3 .1-1.2-.3M212.3 93.1a2.77 2.77 0 0 0-3.5 .7 1.2 1.2 0 0 0 1.1 1.3 2.76 2.76 0 0 0 3-.8 .89 .89 0 0 0-.6-1.2"/>
</g>
<g fill="none" stroke="#000" stroke-width=".2" stroke-dasharray="1.3 .6" stroke-dashoffset=".6" stroke-linecap="butt">
<path d="M209.6 22.1v3.8M212.7 21l-74.2 42.9M216.2 25.9v-3.8M148.9 54.5v3.8M155.5 58.3v-3.8M188.4 59.7l-1.2 .3M194.2 54.1l.7 1.9M263.5 53.2v3.8M270.1 57v-3.8M138.5 60.3l74.2-42.9M152.9 63.1l1 .5M157.5 63.7l.3-.5 .4-.3"/>
<path d="M159.6 64.2l.4 1.2M164.7 64.9l1.2 .7M168.9 70.3l.3-.5 .4-.3M171.1 70.8l.3 1.2M189.9 62.7l.3-.5 .7-.3M191 63.1l-.6 .1-.6-.1M200.4 79.5l-.5-1.2M207.5 88.3v3.8M214.2 92.1v-3.8"/>
</g>
<path d="M185 65.2l-1.9 .2M185.8 61.7l1.6-1M186.9 65.5l-.8-.3h-1.1" fill="none" stroke="#000" stroke-width=".2" stroke-dasharray="1.3 .6" stroke-dashoffset="1" stroke-linecap="butt"/>
<g fill="none" stroke="#000" stroke-width=".2">
<path d="M138.8 17.9l-1.8 4.5M41.2 39.5h3.4M42.9 37.8v3.4M117.4 39.5h3.4M119.1 37.8v3.4M129 27l.6 .8-2.9 1.7zM155.1 23h-20.4l-8 6.5M126 116.5l.7 .9-2.9 1.6zM136.4 107.1l-1.7 4.4M152.8 112.1h-20.4l-8.6 6.9M205.8 111.9h81.7v32.8h-81.7zM205.8 117.7h81.7"/>
<path d="M225.5 111.9v32.8M255.7 111.9v32.8M18.8 138.9h14.6M20.7 122.9l.6 3.4h-1.1zM20.7 126.3v12.6M34.4 139.9v14.7M37.8 122.1h3.4M39.5 120.4v3.3M120.8 122.1h3.3M122.5 120.4v3.3M124.1 123.4l2.8 1.8-.6 .7zM124.1 123.4l9.8 8.4h20.4"/>
<path d="M138 126.7l-1.8 4.5M205.8 124.5h81.7M205.8 131.2h81.7M205.8 137.9h81.7M34.4 152.6h12.7M47.1 152.1l3.3 .5-3.3 .5zM112.4 165.4h14.4v7.6M115.5 160.3l-1.7 4.5M126.3 169.7h1l-.5 3.3z"/>
<circle cx="137.9" cy="20.2" r="1.55"/>
<circle cx="135.5" cy="109.3" r="1.55"/>
<circle cx="20.8" cy="138.9" r=".5"/>
<circle cx="137.1" cy="129" r="1.56"/>
<circle cx="34.4" cy="152.6" r=".5"/>
<circle cx="114.7" cy="162.5" r="1.55"/>
</g>
<g fill="none" stroke="#808080" stroke-width=".2">
<path d="M23.4 28.8h12.5M24.4 28.8l.5 3.3h-1zM24.4 28.8v110.1M23.4 138.9h12.5M23.9 135.6h1l-.5 3.3zM29.1 159.6v26M140.4 159.6v23.7M28.2 172.3h7.7M28.2 179.2h5.2M28.6 169h1.1l-.6 3.3zM29.1 179.2l.6 3.3h-1.1zM126.8 176.9h14.6"/>
<path d="M126.8 172.4h14.6M139.9 169.1h1l-.5 3.3zM140.4 176.9l.5 3.3h-1zM34.4 189.2l3.3-.5v1.1zM34.4 180.2v10M34.4 189.2h93.2M124.2 188.7l3.4 .5-3.4 .6zM127.6 180.2v10"/>
</g>
<g fill="none" stroke="#000" stroke-width=".2" stroke-dasharray="15.2 1.3 1.3 1.3" stroke-linecap="butt">
<path d="M39.6 39.5h-.5M42.9 36.2v-.5M46.2 39.5h.5M115.8 39.5h-.5M119.1 36.2v-.5M122.4 39.5h.5M42.9 42.8v.5M119.1 42.8v.5M39.5 118.7v-.4M122.5 118.7v-.4M36.2 122h-.5M39.5 125.4v.4"/>
<path d="M42.9 122h.4M119.2 122h-.5M122.5 125.4v.4M125.8 122h.5"/>
</g>
<g fill="none" stroke="#c0c0c0" stroke-width=".35">
<path d="M48.5 2.5v7.5M98.5 2.5v7.5M148.5 2.5v7.5M198.5 2.5v7.5M248.5 2.5v7.5M2.5 55h7.5M287 55h7.5M2.5 105h7.5M287 105h7.5M2.5 155h7.5M287 155h7.5M48.5 200v7.5"/>
<path d="M98.5 200v7.5M148.5 200v7.5M198.5 200v7.5M248.5 200v7.5"/>
</g>
<path d="M205.8 151.2h81.2M257.8 144.8v6.4M287 144.8l-81.2-.1v55.3M205.8 161.8h81.2M205.8 195.8h81.2M205.8 183h81.2M250 195.8v4.2M274 183v12.8M274 191.5h13" fill="none" stroke="#c0c0c0" stroke-width=".5"/>
<path d="M10 10h277v190h-277z" fill="none" stroke="#c0c0c0" stroke-width=".7"/>
<path d="M126.3 169.7h1l-.5 3.3zM129 27l.6 .8-2.9 1.7zM126 116.5l.7 .9-2.9 1.6zM124.1 123.4l2.8 1.8-.6 .7zM47.1 152.1l3.3 .5-3.3 .5zM20.7 122.9l.6 3.4h-1.1z" fill="#000"/>
<g fill="#808080">
<path d="M34.4 189.2l3.3-.5v1.1zM124.2 188.7l3.4 .5-3.4 .6z"/>
<path d="M140.4 176.9l.5 3.3h-1zM139.9 169.1h1l-.5 3.3z"/>
<path d="M28.6 169h1.1l-.6 3.3zM29.1 179.2l.6 3.3h-1.1zM24.4 28.8l.5 3.3h-1zM23.9 135.6h1l-.5 3.3z"/>
</g>
<g font-size="8.1">
<text x="22" y="8">6</text>
<text x="71.2" y="8">5</text>
<text x="121.2" y="8">4</text>
<text x="171.2" y="8">3</text>
<text x="221.2" y="8">2</text>
<text x="270.5" y="8">1</text>
<text x="2" y="33.6">D</text>
<text x="289" y="33.6">D</text>
<text x="1.7" y="86.1">C</text>
<text x="288.7" y="86.1">C</text>
<text x="2.7" y="136.1">B</text>
<text x="289.7" y="136.1">B</text>
<text x="2" y="188.6">A</text>
<text x="289" y="188.6">A</text>
<text x="22" y="208">6</text>
<text x="71.2" y="208">5</text>
<text x="121.2" y="208">4</text>
<text x="171.2" y="208">3</text>
<text x="221.2" y="208">2</text>
<text x="270.5" y="208">1</text>
</g>
<g font-size="6.3">
<text x="212.9" y="172.1">ESD Monitor Protective</text>
<text x="232.7" y="178.5">Enclosure</text>
<text x="219.8" y="191.4">Main case top</text>
</g>
<g font-size="4.7">
<text x="140.5" y="21.9">0.15 x4</text>
<text x="25.6" y="41.1">A2</text>
<text x="129.2" y="41.1">A3</text>
<text x="138.1" y="111.1">0.39 x4</text>
<text x="19.4" y="121.2">Y</text>
<text x="25.6" y="123.2">A1</text>
<text x="129.2" y="123.2">A4</text>
<text x="139.7" y="130.7">0.25 x4</text>
<text x="19.5" y="143.6">0</text>
<text x="30.1" y="154.3">0</text>
<text x="53.9" y="154.3">X</text>
<text x="117.2" y="164.3">0.15</text>
</g>
<g font-size="4.7" fill="#808080">
<text x="23.4" y="89.8" transform="rotate(-90 23.4 89.8)">6.50</text>
<text x="28.2" y="169.9" transform="rotate(-90 28.2 169.9)">0.41</text>
<text x="139.4" y="169.9" transform="rotate(-90 139.4 169.9)">0.27</text>
<text x="75" y="188.2">5.50</text>
</g>
<g font-size="4.6">
<text x="211" y="116.5">TAG</text>
<text x="233.7" y="116.5">X LOC</text>
<text x="264.7" y="116.5">Y LOC</text>
<text x="212.7" y="122.8">A1</text>
<text x="236.2" y="122.8">0.30</text>
<text x="267.2" y="122.8">1.00</text>
<text x="212.7" y="129.5">A2</text>
<text x="236.2" y="129.5">0.50</text>
<text x="267.2" y="129.5">5.87</text>
<text x="212.7" y="136.3">A3</text>
<text x="236.2" y="136.3">5.00</text>
<text x="267.2" y="136.3">5.87</text>
<text x="212.7" y="143">A4</text>
<text x="236.2" y="143">5.20</text>
<text x="267.2" y="143">1.00</text>
</g>
<text font-size="3.9" x="277.9" y="188.5">A4</text>
<g font-size="2">
<text x="219.6" y="149">DO NOT SCALE DRAWING</text>
<text x="260.3" y="149.2">REVISION A</text>
<text x="207" y="154.2">Top enclosure cover designed to secure the assembly and provide an integrated</text>
<text x="207" y="156.7">high-visibility identification label through a dual-color 3D printing process. Only</text>
<text x="207" y="159.2">critical dimensions are shown.</text>
<text x="207.1" y="164.9">TITLE:</text>
<text x="207" y="185.5">DWG NO.</text>
<text x="207.1" y="198.6">SCALE:1.5</text>
<text x="251.5" y="198.6">SHEET 1 OF 1</text>
</g>
</svg>
